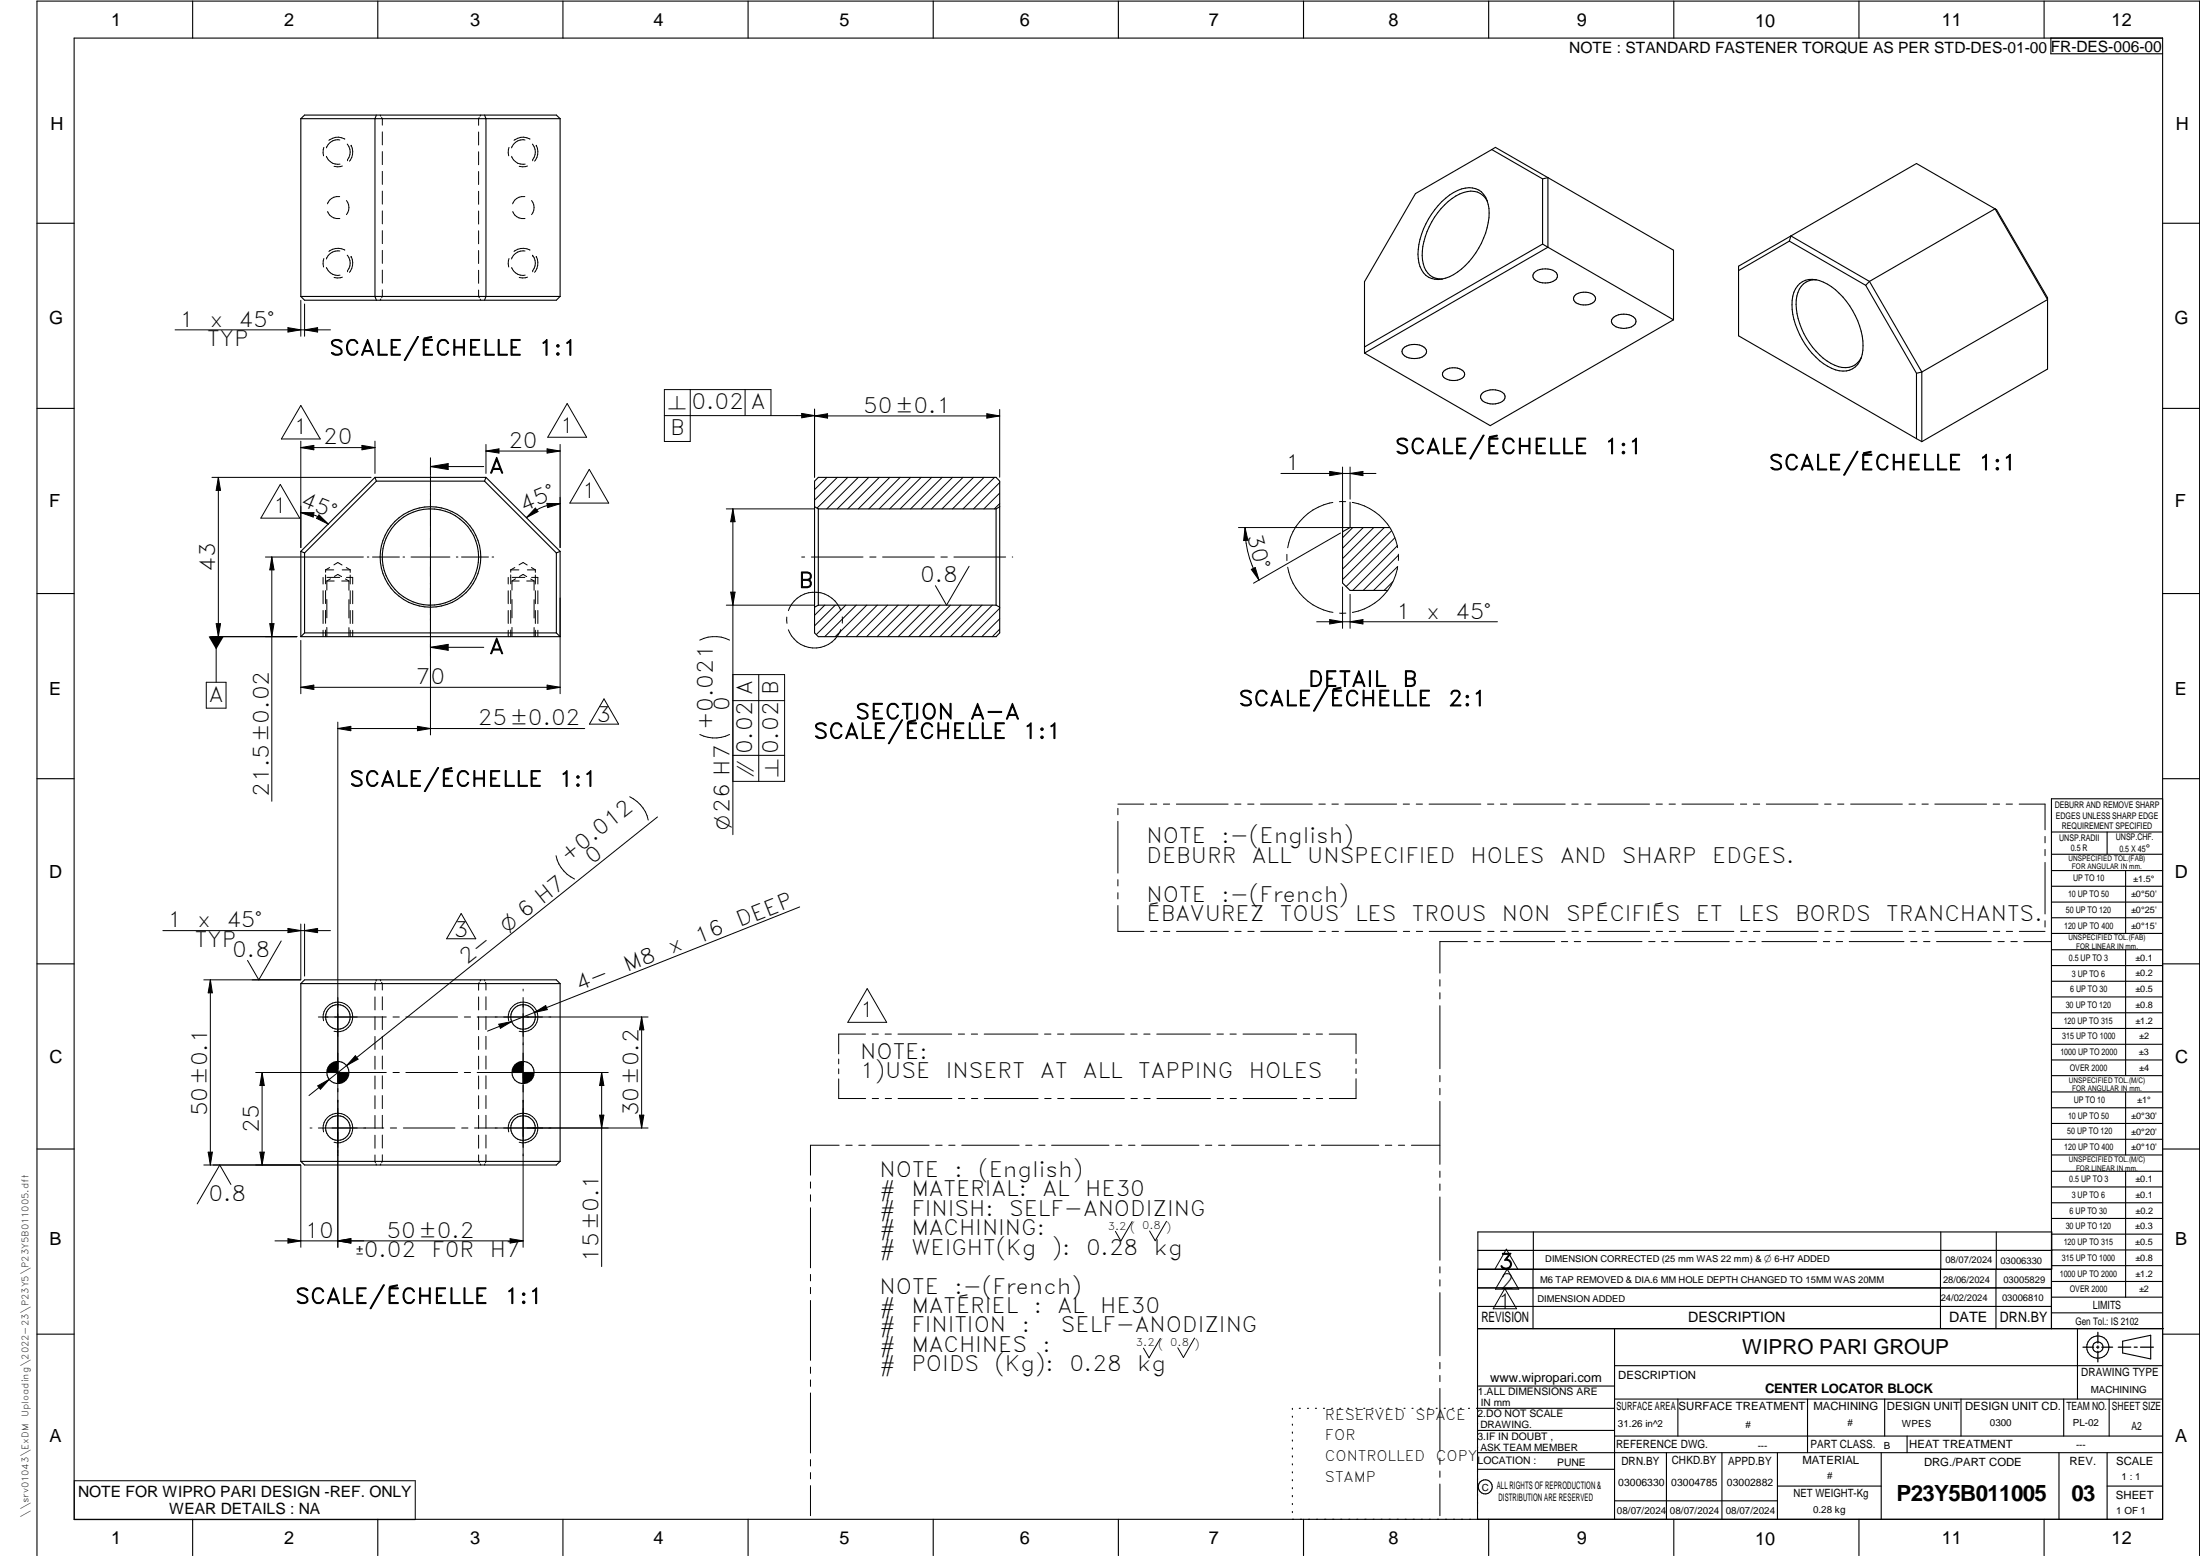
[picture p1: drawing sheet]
<svg xmlns="http://www.w3.org/2000/svg" width="594mm" height="420mm" viewBox="0 0 594 420" stroke-linecap="round" stroke-linejoin="round" font-family="sans-serif">
<g fill="none" stroke="#000" stroke-width=".3">
<path d="M20 10.3h564v400h-564zM52 .3v10M102 .3v10M152 .3v10M202 .3v10M252 .3v10M302 .3v10M352 .3v10M402 .3v10M452 .3v10M502 .3v10M552 .3v10"/>
<path d="M553.8 10.3v4.2h30.2M81.2 32v48.1M81.2 32l1-.9h68l1.1 .9M81.2 32h70.1M101.6 31.1l-.3 .9v48.1l.3 1M130.8 31.1l.4 .9v48.1l-.4 1M151.3 32v48.1M389.3 54.4a10.5 10.5 0 0 1 8.3-3.6 5.6 5.6 0 0 1 4.5 5.5 20.6 20.6 0 0 1-10.7 18.4 5.5 5.5 0 0 1-7.5-1.8 12.2 12.2 0 0 1 0-9.7l1.8-4.1 1.7-2.5zM401.7 54.4a4.9 4.9 0 0 0-6.5-2.4 18.8 18.8 0 0 0-10.7 13.2 9.6 9.6 0 0 0 1.1 8.6 4.5 4.5 0 0 0 3.9 1.6M402.8 40.4l1-.6 48.1 27.8v18.8M402.8 40.4l-20.6 11.9-13.7 23.8v19.2M402.8 40.4l13.8 7.9"/>
<path d="M416.6 48.3l1.4-.3v18.8M416.6 48.3v17.6M538.7 56.4l.5 .2 13.7 23.8v19.3l-33.9 19.6M538.7 56.4l-33.9 19.6M538.7 56.4l14.2 24.5-33.9 19.6M538.7 56.4l-21.2-12.2-33.9 19.5M10 60.3h10M414.3 73.7a4.8 4.8 0 0 1 6 0 1.5 1.5 0 0 1-1 2.3 4.5 4.5 0 0 1-5.3-1.1v-.8zM416.6 65.9l-48.1 27.8M416.6 65.9l1.4 .9M418 66.8l33.9 19.6M418 66.8l-49.5 28.5"/>
<path d="M425.6 79.5a4.4 4.4 0 0 1 4.9 .3 1.36 1.36 0 0 1-.9 2.2 3.8 3.8 0 0 1-4.6-1 1.32 1.32 0 0 1 .6-1.5zM483.2 65.1l20.6 11.9M483.2 65.1l-13.7 8M483.6 63.7l-.4 1.4M483.6 63.7l-14.1 8.2v18.8l48 27.7M483.6 63.7l21.2 12.3M486 76.6a6.4 6.4 0 0 1 7.5 .2 20.9 20.9 0 0 1 9.5 17.8 5.5 5.5 0 0 1-8.4 4.8 20.5 20.5 0 0 1-10.7-18.3 6.6 6.6 0 0 1 2.1-4.5zM490.5 75.6a4.9 4.9 0 0 0-5.3 4.3 19.1 19.1 0 0 0 6.2 15.9 9.8 9.8 0 0 0 7.9 3.4 4.4 4.4 0 0 0 3.3-2.7M503.8 77l13.7 23.8M504.8 76l-1 1M504.8 76l14.2 24.5M584 60.3h10"/>
<path d="M81.2 80.1l1 1h19.4M81.2 80.1h70.1M151.3 80.1l-1.1 1h-48.6M378.9 94.1a4.7 4.7 0 0 1 6 0 1.5 1.5 0 0 1-.9 2.3 5 5 0 0 1-5.1-.6 1.23 1.23 0 0 1 0-1.7zM435.5 85.9a4.7 4.7 0 0 1 6 0 1.51 1.51 0 0 1-.9 2.4 4.6 4.6 0 0 1-5.4-1.1v-.9zM451.9 86.4l-49.5 28.5-33.9-19.6M10 110.3h10M389.8 100.2a4 4 0 0 1 5.6 .4 1.4 1.4 0 0 1-1.2 1.8 3.9 3.9 0 0 1-4.6-.9v-.9zM400.1 106.3a4.7 4.7 0 0 1 6 0 1.51 1.51 0 0 1-.9 2.4 4.7 4.7 0 0 1-5.1-.7 1.17 1.17 0 0 1 0-1.7zM517.5 100.8v17.6M517.5 118.4l1.5 .9M519 100.5v18.8"/>
<path d="M519 100.5l-1.5 .3M584 110.3h10M101.3 128.9h29.9M101.3 128.9l-20.1 20M101.3 128.9l.3 1M101.6 129.9l-19.4 19.4M101.6 129.9h29.2M130.8 129.9l19.4 19.4M131.2 128.9l20.1 20M131.2 128.9l-.4 1M220 129.9l1-1h48l1 1v41l-1 1h-48l-1-1zM220 136.8l1 .6"/>
<path d="M221 137.4h48M221 137.4v26M269 137.4v26M270 136.8l-1 .6M362.5 135.4v22l2.1 2h10.1M364.6 135.6v6.9M81.2 148.9v23M81.2 148.9l1 .4M82.2 149.3v21.6M150.2 149.3v21.6M151.3 148.9v23M151.3 148.9l-1.1 .4"/>
<path d="M364.6 142.5l-2.1 1.1M364.6 142.5h10.7M10 160.3h10M81.2 171.9h70.1M82.2 170.9h68M82.2 170.9l-1 1M150.2 170.9l1.1 1M221 163.4l-1 .6M221 163.4h48M269 163.4l1 .6M584 160.3h10M10 210.3h10"/>
<path d="M584 215.7h-30v143.1M584 210.3h10M554 224.7h30M554 230.7h30M554 235.1h30M554 239.3h30M569 224.7v6M574 235.1v17M554 243.6h30M554 247.8h30M554 252.1h30M554 256.5h30"/>
<path d="M574 256.5v33.9M10 260.3h10M81.2 265.6v48M81.2 265.6h70.1M151.3 265.6v48M151.3 265.6l-1.1-1h-68l-1 1M554 260.7h30M554 265h30M554 269.2h30M554 273.5h30M554 277.7h30M584 260.3h10"/>
<path d="M88.3 289.6a2.98 2.98 0 0 1 2.9-3 2.98 2.98 0 0 1 3 3M88.3 289.6h5.9M88.3 289.6a2.98 2.98 0 0 0 2.9 3 2.98 2.98 0 0 0 3-3M91.3 286.6l-.1 6M138.3 289.6h5.9M138.3 289.6a2.98 2.98 0 0 0 2.9 3 2.98 2.98 0 0 0 3-3M138.3 289.6a2.98 2.98 0 0 1 2.9-3 2.98 2.98 0 0 1 3 3M141.3 286.6l-.1 6M554 282h30M554 286.2h30M554 290.4h30M554 294.9h30"/>
<path d="M554 299.1h30M574 294.9v17M10 310.3h10M81.2 313.6l1 1h68l1.1-1M81.2 313.6h70.1M554 303.4h30M554 307.6h30M554 311.9h30M554 316.3h30M574 316.3v34M584 310.3h10M399.1 337.7h155"/>
<path d="M399.1 332.7h155v10h-155zM414.1 332.7v10M524.1 332.7v10M539.1 332.7v10M554 320.5h30M554 324.8h30M554 329h30M554 333.2h30M554 337.5h30M399 358.8h185.2M399 352.8h155M399 347.8h155"/>
<path d="M414 342.8v16M436 358.8v51.5M524 342.8v16M539 342.8v16M554 341.8h30M554 346h30M554 350.3h30M554 354.5h30M554 342.8h-155v67.5M561 358.8v19M10 360.3h10M399 374.3h37"/>
<path d="M436 377.8h148M453.1 377.8v10M488.1 377.8v14.5M508.9 377.8v10M529.5 377.8v10M557.3 377.8v10M569.5 377.8v10M573.2 362.2l7.6-1.6v6.3l-7.6-1.6zM584 368.8h-148M584 360.3h10M349 380.3v.3M349 382.4v.3"/>
<path d="M349 384.6v.3M349 386.7v.3M349 388.8v.3M349 391v.3M349 393.1v.3M349 395.3v.3M349 397.4v.3M349 399.5v.3M350.9 380.3h.2M353.1 380.3h.2M355.2 380.3h.3M357.4 380.3h.3"/>
<path d="M359.6 380.3h.3M361.7 380.3h.3M363.9 380.3h.3M366.1 380.3h.3M368.3 380.3h.2M370.4 380.3h.3M372.6 380.3h.3M374.8 380.3h.3M376.9 380.3h.4M379.1 380.3h.3M381.3 380.3h.3M383.4 380.3h.4"/>
<path d="M385.6 380.3h.3M387.8 380.3h.3M390 380.3h.3M392.2 380.3h.3M394.3 380.3h.3M396.5 380.3h.3M398.7 380.3h37.3M399 396.7h37M399 392.3h185M399 386.2h37M436 387.8h148M450 392.3v18"/>
<path d="M465 392.3v18M480 392.3v18M508 392.3v18M515 387.8v4.5M556 392.3v18M569 392.3v18M52 410.3v9.7M102 410.3v9.7M152 410.3v9.7M202 410.3v9.7M252 410.3v9.7M302 410.3v9.7"/>
<path d="M349 401.7v.3M349 403.8v.4M349 406v.3M349 408.1v.3M352 410.3v9.7M402 410.3v9.7M436 405.3h44M452 410.3v9.7M480 401.3h28M502 410.3v9.7M552 410.3v9.7M569 401.3h15"/>
<path d="M10 420v-419.7h584v419.7"/>
<circle cx="116.2" cy="150.4" r="13.6"/>
<circle cx="116.2" cy="150.4" r="13"/>
<circle cx="91.2" cy="274.6" r="3.3"/>
<circle cx="141.2" cy="274.6" r="3.3"/>
<circle cx="91.2" cy="304.6" r="3.3"/>
<circle cx="141.2" cy="304.6" r="3.3"/>
<circle cx="566.5" cy="363.7" r="1.39"/>
<circle cx="566.5" cy="363.8" r="3"/>
<circle cx="401.1" cy="401.5" r="1.9"/>
</g>
<g fill="none" stroke="#000" stroke-width=".27">
<path d="M87.5 39.8l-.3 1.5 .2 .8M91.8 37.8a3.2 3.2 0 0 0-3.7 2.1M93.1 37.5h-.1a3.8 3.8 0 0 0-4.2 .4M93.8 38.9v.1a3.3 3.3 0 0 1 0 4.1M94.8 39.2a3.9 3.9 0 0 1-.4 4.3M94.8 39.2h.1M102.7 31.1l.1 .3M103 31.7l.2 .3v1.8M103.2 35.6v3.5M129.2 35.6v3.6M129.4 31.7l-.2 .3v1.8M129.8 31.1l-.2 .3"/>
<path d="M137.4 39.8l-.2 1.5 .2 .8M141.8 37.8a3.2 3.2 0 0 0-3.7 2.1M143.1 37.5h-.1a3.8 3.8 0 0 0-4.2 .4M143.8 38.9v.1a3.3 3.3 0 0 1 0 4.1M144.8 39.2a3.9 3.9 0 0 1-.5 4.3M144.8 39.2h.1M88.1 42.2a3.4 3.4 0 0 0 3.7 2.1M88.5 57.1a2.96 2.96 0 0 0 3.3 1.9M91.7 53.1a3 3 0 0 0-3.3 1.9M92.4 44.8l-1.3 .2-.9-.1M93.5 54.1a3 3 0 0 1 0 3.9M93.8 43.1h.1"/>
<path d="M103.2 40.9v3.6M103.2 46.3v3.5M103.2 51.6v3.5M103.2 56.9v3.6M129.2 41v3.5M129.2 46.3v3.5M129.2 51.6v3.6M129.2 57v3.5M138.2 42.2a3.3 3.3 0 0 0 3.6 2.1M138.5 57.1a2.96 2.96 0 0 0 3.3 1.9M141.7 53.1a3 3 0 0 0-3.3 1.9M142.4 44.8l-1.4 .2-.8-.1"/>
<path d="M143.5 54.1a3 3 0 0 1 0 3.9M143.8 43.1h.1M87.5 69.8l-.3 1.4 .2 .9M88.1 72.2a3.3 3.3 0 0 0 3.7 2.1M91.8 67.8a3.3 3.3 0 0 0-3.7 2.1M92.4 74.8l-1.3 .3-.9-.2M93.1 67.5a4 4 0 0 0-4.3 .4M93.8 68.9a3.3 3.3 0 0 1 0 4.2M93.8 73.1h.1M94.8 69.3a3.9 3.9 0 0 1-.4 4.2M94.8 69.3h.1M103.2 62.3v3.5"/>
<path d="M103.2 67.6v3.5M103.2 72.9v3.6M103.2 78.3v1.8l-.1 .2M129.2 62.3v3.5M129.2 67.6v3.6M129.2 73v3.5M129.2 78.3v1.8l.2 .3M137.4 69.8l-.2 1.4 .2 .9M138.2 72.2a3.2 3.2 0 0 0 3.6 2.1M141.8 67.8a3.3 3.3 0 0 0-3.7 2.1M142.4 74.8l-1.4 .3-.8-.2M143.1 67.5a4 4 0 0 0-4.3 .4"/>
<path d="M143.8 68.9h.1M143.8 73.1h.1M143.8 69a3.3 3.3 0 0 1 0 4.1M144.8 69.3a3.9 3.9 0 0 1-.5 4.2M144.8 69.3h.1M47.3 89.1h41.9M77.8 88.5l3.4 .6-3.4 .6zM81.2 81.1v9.7M82.2 82.1v8.7M82.2 89.1l3.6-.6v1.2zM102.9 80.7l-.2 .4M129.7 80.8l.1 .3"/>
<path d="M81.2 119.1v28.8M81.2 109.5l5.3 9h-10.5zM101.3 119.1v8.7M153.2 109l5.2 9.1h-10.5zM186.4 105.2v14h-7v-14h28.8v7M201.2 105.2v7M216.5 111.6l3.5 .6-3.5 .6zM220 112.2h-40.6M220 112.3l3.5-.6v1.2zM220 112.3h50M220 110.4v18.5M266.5 111.7l3.5 .6-3.5 .6z"/>
<path d="M270 110.6v18.3M57.2 128.9h43M59 128.9v43M59 128.9l.6 3.5h-1.2zM75.7 130.8l5.2 9.1h-10.5zM81.2 120.9l3.5-.6v1.2zM81.2 138.4h3.6l-.2 1.2zM81.2 120.9h20.1M81.2 138.4a10.4 10.4 0 0 1 7.4 3.1M86.1 139l2.5 2.5-3.1-1.5zM97.7 120.3l3.6 .6-3.6 .6zM116.2 123.6v4.8"/>
<path d="M116.2 128.6v69.9M116.2 126h14.4M116.2 126l4.8-.8v1.6zM131.2 121.8h20.1M131.2 121.8l3.5-.6v1.1zM131.2 120v7.8M144.6 137.2l.7 .9-3.2 1.7zM147.7 135.9l3.6 .1-3.4 1.1zM147.7 121.2l3.6 .6-3.6 .5zM151.3 136a12.8 12.8 0 0 0-9.2 3.8M151.3 120v27.9M159.1 126.7l5.3 9.1h-10.5z"/>
<path d="M196.1 137.4h23.8M197.9 137.4v88M197.9 137.4l.6 3.5h-1.2zM223.3 128.9l-3.3 3.3M226.1 128.9l-6.1 6.1M228.9 128.9l-8.3 8.3M231.8 128.9l-8.5 8.5M234.6 128.9l-8.5 8.5M237.4 128.9l-8.5 8.5M240.3 128.9l-8.5 8.5M243.1 128.9l-8.5 8.5M245.9 128.9l-8.5 8.5"/>
<path d="M248.7 128.9l-8.5 8.5M251.6 128.9l-8.5 8.5M254.4 128.9l-8.5 8.5M257.2 128.9l-8.5 8.5M260 128.9l-8.5 8.5M262.9 128.9l-8.5 8.5M265.7 128.9l-8.5 8.5M268.6 128.9l-8.6 8.5M270 136l-1.5 1.4M270 133.1l-4.3 4.3M270 130.3l-7.1 7.1M345.9 127.8h25.7"/>
<path d="M359.1 127.3l3.4 .5-3.4 .6zM359.9 135.7a15 15 0 0 0-12.2 12.2M361.7 135.5h1.7M362.5 126.1v16.4M364.6 126.1v8.7M364.6 127.8l3.4-.5v1.1zM365.2 135.7a15 15 0 0 1 12.2 12.2M71.7 150.4h26.4M73.4 150.4v66M73.4 150.4l.6 3.5h-1.2zM87.2 155.9v1.8M87.2 159.5v3.5"/>
<path d="M87.9 153.9h2.2M87.9 153.9v.6M87.9 155.2v2.4M87.9 159.5v3.5M88.3 156.9v2.4M88.3 156.9h1.9M88.3 155.9h3.4M89 153.2l-1.1 .7M89.2 156.3l-.9 .6M90.2 152.5l1-.6 1.2 .7M90.3 155.7l.9-.6 1 .6M92.3 156.9h1.9"/>
<path d="M92.4 153.9h2.2M93.3 156.3l.9 .6M93.5 153.2l1.1 .7M93.5 155.9h1.7v1.8M94.2 156.9v2.5M94.6 153.9v.7M94.6 155.3v2.4M94.6 159.5v3.5M95.2 159.5v3.5M99.2 150.4h.4M100.6 150.4h7.3M108.8 150.4h.5"/>
<path d="M111 150.4h10.5M123.2 150.4h.4M124.6 150.4h7.3M132.9 150.4h.4M137.2 155.9v1.8M137.2 159.5v3.5M137.9 159.5v3.5M137.9 153.9v.6M137.9 155.2v2.4M137.9 153.9h2.2M138.3 156.9h1.9M138.3 156.9v2.4"/>
<path d="M138.3 155.9h3.4M139 153.2l-1.1 .7M139.2 156.3l-.9 .6M140.2 152.5l1.1-.6 1.1 .7M140.3 155.7l1-.6 .9 .6M142.2 156.9h2M142.4 153.9h2.2M143.3 156.3l.9 .6M143.5 153.2l1.1 .7M143.5 155.9h1.7v1.8M144.2 156.9v2.5M144.6 159.5v3.5"/>
<path d="M144.6 153.9v.7M144.6 155.3v2.4M145.2 159.5v3.5M197.3 159.9h1.2l-.6 3.5zM216.5 150.4h.8M219.1 150.4h13.9M234.9 150.4h1.7M238.3 150.4h14M254.1 150.4h1.7M257.6 150.4h14M261.7 152.9l-6.1 10.5-3-5.2M273.3 150.4h.2"/>
<path d="M334.4 142.5h30.4M336.2 142.5l.8 3.4-1.2 .1zM336.2 142.5a27.8 27.8 0 0 0 3.8 14.1M337.9 153.8l1.1-.6 1 3.4zM347.5 149.7v1.7M347.7 153.2a15 15 0 0 0 12.3 12.2M362 143.9l-23.5 13.6M362.5 158.5v11.2M365.3 142.5l-2.8 2.7M368.1 142.5l-5.6 5.5M371 142.5l-8.5 8.3M373.8 142.5l-11.3 11.2"/>
<path d="M375.8 143.3l-13.3 13.2M376.1 157.1l-2.3 2.3M376.7 145.2l-13.2 13.2M377.3 147.4l-12 12M377.4 153.1a15.1 15.1 0 0 1-12.2 12.3M377.4 153l-6.5 6.4M377.6 149.9l-9.5 9.5M377.6 149.6v1.7M56.6 171.9h23.6M58.4 171.9v12.3M58.4 168.4h1.2l-.6 3.5zM72.8 168.4h1.2l-.6 3.5z"/>
<path d="M81.2 172.9v14.4M87.2 164.8v3.6M87.2 170.2v1.7M87.9 164.8v3.5M87.9 170.1v1.8M88.3 161.9v4.9M88.3 169.4v2.5M94.2 161.9v5M94.2 169.5v2.4M94.6 164.8v3.6M94.6 170.2v1.7M95.2 164.8v3.6"/>
<path d="M95.2 170.2v1.7M116.2 174.8l4.8-.8v1.6zM116.2 174.8h14.4M137.2 164.8v3.6M137.2 170.2v1.7M137.9 164.8v3.5M137.9 170.1v1.8M138.3 161.9v4.9M138.3 169.4v2.5M144.2 161.9v5M144.2 169.5v2.4M144.6 164.8v3.6"/>
<path d="M144.6 170.2v1.7M145.2 164.8v3.6M145.2 170.2v1.7M151.3 161.5v25.8M196.1 163.4h23.8M197 172.8a9 9 0 0 0-8 0M212.5 166.6v1.7M222.7 163.4l-2.7 2.8M225.5 163.4l-5.5 5.6M227 170a7.5 7.5 0 0 1-7 5 7.5 7.5 0 0 1-7.1-4.9M227 164.8a7.5 7.5 0 0 0-7.1-4.9 7.5 7.5 0 0 0-7 5M227.5 166.6v1.7"/>
<path d="M228.4 163.4l-8 8M231.2 163.4l-8.5 8.5M234.1 163.4l-8.6 8.5M236.9 163.4l-8.5 8.5M239.7 163.4l-8.5 8.5M242.5 163.4l-8.5 8.5M245.4 163.4l-8.6 8.5M248.2 163.4l-8.5 8.5M251 163.4l-8.5 8.5M253.8 163.4l-8.4 8.5M256.7 163.4l-8.5 8.5M259.5 163.4l-8.5 8.5"/>
<path d="M262.3 163.4l-8.5 8.5M265.2 163.4l-8.5 8.5M268 163.4l-8.5 8.5M270 169.9l-2 2M270 167.1l-4.9 4.8M270 164.3l-7.7 7.6M355.6 167.9h48.8M359.1 167.3l3.4 .6-3.4 .6zM361.7 165.6h1.7M364.6 167.9l3.4-.6v1.2zM364.6 160.5v9.2M55.7 184.2h5.3v7h-5.3z"/>
<path d="M81.2 185.6l3.5-.6v1.2zM81.2 185.6h70.1M91.2 196.7l3.5-.6v1.2zM91.2 195v141.8M91.2 196.7h66.7M112.7 196.1l3.5 .6-3.5 .6zM147.7 185l3.6 .6-3.6 .6zM163.1 188.7l3.9 6.8h-7.8zM197 198.3a9 9 0 0 1-8 0M197.9 182.2h14v28.8h-14M197.9 189.2h14M204.9 182.2v28.8"/>
<path d="M170 215.1a9.2 9.2 0 0 1 5 6.3M197.9 204h14M301.9 217.1h7M301.9 218.3v1.7M310.6 217.1h1.8M314.1 217.1h1.7M317.7 217.1h13.9M333.4 217.1h1.7M336.9 217.1h1.7M340.4 217.1h14M356.1 217.1h1.8M359.7 217.1h1.7"/>
<path d="M363.2 217.1h13.9M378.9 217.1h1.7M382.4 217.1h1.7M385.9 217.1h14M401.7 217.1h1.7M405.2 217.1h1.7M408.7 217.1h13.9M424.4 217.1h1.8M427.9 217.1h1.7M431.5 217.1h13.9M447.2 217.1h1.7M450.7 217.1h1.7"/>
<path d="M454.2 217.1h14M470 217.1h1.7M473.4 217.1h1.8M477 217.1h13.9M492.7 217.1h1.7M496.2 217.1h1.7M499.7 217.1h14M515.5 217.1h1.7M519 217.1h1.7M522.5 217.1h13.9M538.2 217.1h1.8M541.7 217.1h1.7"/>
<path d="M545.2 217.1h7v7M150.1 231.1a9 9 0 0 0 5 6.3M177.5 220.6l-83.9 67.1M301.9 221.8v14M301.9 237.5v1.7M552.2 225.8v1.8M552.2 229.4v1.7M552.2 232.9v13.9M44 251.3h45.2M75.9 254.1l-6 10.5-3.1-5.3M77.8 250.7l3.4 .6-3.4 .5zM81.2 249.5v15l-26.2 .1"/>
<path d="M82.2 251.3l3.6-.6v1.1zM82.2 249.5v14.1M124.5 246.7l4 6.8h-7.9zM215.9 244.9l-71.6 28.5M301.9 244.5v7h7M301.9 241v1.7M310.7 251.5h1.7M314.2 251.5h1.7M317.7 251.5h14M333.5 251.5h1.6M337 251.5h1.7M340.4 251.5h14"/>
<path d="M356.2 251.5h1.7M359.7 251.5h1.7M363.2 251.5h14M379 251.5h1.7M382.5 251.5h1.7M385.9 251.5h14M396.2 254.3h-7.4v8.5M398.1 254.3h1.6M401.5 254.3h1.8M401.7 251.5h1.7M405 254.3h14.8M405.2 251.5h1.7"/>
<path d="M408.7 251.5h14M421.6 254.3h1.7M424.5 251.5h1.7M425.1 254.3h1.7M428 251.5h1.7M428.6 254.3h14.8M431.5 251.5h14M445.2 254.3h1.7M447.2 251.5h1.7M448.7 254.3h1.7M450.8 251.5h1.7M452.2 254.3h14.8"/>
<path d="M454.2 251.5h14M468.8 254.3h1.7M470 251.5h1.7M472.3 254.3h1.7M473.5 251.5h1.7M475.8 254.3h14.8M477 251.5h14M492.4 254.3h1.7M492.8 251.5h1.7M495.8 254.3h1.8M496.3 251.5h1.7M499.4 254.3h14.7"/>
<path d="M499.8 251.5h14M515.5 251.5h1.7M516 254.3h1.6M519 251.5h1.7M519.4 254.3h1.8M522.5 251.5h14M522.9 254.3h14.8M538.3 251.5h1.7M539.5 254.3h1.7M541.8 251.5h1.7M543 254.3h1.7M545.3 251.5h6.9"/>
<path d="M546.5 254.3h7.4M552.2 248.6v1.7M56.8 264.6v50M56.8 264.6l.6 3.5h-1.2zM86 274.6h18.3M87.4 275.6a4 4 0 0 1 3.5-5 4 4 0 0 1 4.3 4.3 4 4 0 0 1-5 3.6M101.3 269.2v3.5M101.3 274.5v3.5M101.3 279.9v3.5M101.4 265.3l-.1 2.1M101.6 264.6l-.1 .3M102.7 264.6l.1 .3"/>
<path d="M103 265.3l.2 .3v1.7M103.2 269.2v3.5M103.2 274.5v3.5M103.2 279.8v3.5M106.1 274.6h1.7M109.6 274.6h14M125.4 274.6h1.7M129.2 269.2v3.5M129.2 274.5v3.5M129.2 279.9v3.5M129.4 265.3l-.2 .3v1.8M129.8 264.6l-.2 .3"/>
<path d="M130.8 264.6l.1 .3M131.1 265.3l.1 2M131.2 269.2v3.5M131.2 274.5v3.5M131.2 279.8v3.5M134.7 276.6l3.5-.8-3.1 1.9zM137.4 275.6a4 4 0 0 1 3.5-5 4 4 0 0 1 4.3 4.3 4 4 0 0 1-5 3.6M141.3 267.1v.2M141.3 267.5v.1M141.3 269.4v67.4M144.3 273.4l-12.7 5M144.3 273.4l3.1-1.9 .4 1.1z"/>
<path d="M173.3 274.6v30M173.3 274.6l.6 3.5h-1.2zM175 274.6h-46.1M233.7 279.2h-7.2v5.4M234.2 267l5.2 9.1h-10.5zM235.5 279.2h1.7M239 279.2h1.7M242.5 279.2h14.5M258.8 279.2h1.7M262.3 279.2h1.7M265.8 279.2h14.5M282.1 279.2h1.7"/>
<path d="M285.6 279.2h1.7M289.1 279.2h14.5M305.3 279.2h1.8M308.9 279.2h1.7M312.4 279.2h14.4M328.6 279.2h1.8M332.1 279.2h1.7M335.7 279.2h14.4M351.9 279.2h1.7M355.4 279.2h1.7M358.9 279.2h7.3v5.3M388.8 264.5v1.8"/>
<path d="M388.8 268.1v1.6M388.8 271.6v17M70.8 289.6l.6 3.5h-1.2zM70.8 289.6v25M85.8 293.2l3.1-1.7-2.4 2.6zM93.6 287.7l-10.2 8.1M96 285.1l.7 .9-3.1 1.7zM101.3 285.2v3.5M101.3 290.5v3.5M101.3 295.9v3.5M103.2 285.2v3.5M103.2 290.5v3.5"/>
<path d="M103.2 295.8v3.5M104.3 289.6h-35.3M106.1 289.6h1.7M109.6 289.6h14M125.4 289.6h1.7M128.9 289.6h35.3M129.2 285.2v3.5M129.2 290.5v3.5M129.2 295.9v3.5M131.2 285.2v3.5M131.2 290.5v3.5M131.2 295.8v3.5"/>
<path d="M162.5 289.6v52.4M162.5 289.6l.6 3.5h-1.2zM226.5 291.3v5.3h7.3M226.5 286v1.3M226.5 288.6v1.3M235.5 296.6h1.7M239 296.6h1.7M242.5 296.6h14.5M258.8 296.6h1.7M262.3 296.6h1.7M265.8 296.6h14.5M282.1 296.6h1.7"/>
<path d="M285.6 296.6h1.7M289.1 296.6h14.5M305.4 296.6h1.7M308.9 296.6h1.7M312.4 296.6h14.5M328.7 296.6h1.7M332.2 296.6h1.7M335.7 296.6h14.5M352 296.6h1.7M355.5 296.6h1.7M366.2 285.9v1.3M366.2 288.6v1.3"/>
<path d="M366.2 291.3v5.3h-7.2M388.8 290.4v1.7M388.8 293.9v1.7M388.8 297.4v17M55 314.6h26.2M56.2 311.1h1.2l-.6 3.5zM62.4 319.8l-3.1-5.2-6.1 10.5M70.2 311.1h1.2l-.6 3.5zM81.2 314.7v22.1M83.7 304.6h.2M84.1 304.6h.1M87.4 305.6a4 4 0 0 1 3.4-5 4 4 0 0 1 4.4 4.3 4 4 0 0 1-5 3.5"/>
<path d="M101.3 301.2v3.5M101.3 306.5v3.5M101.3 311.9l.1 2M101.6 314.3v.3M102.9 314.3l-.2 .3M103.2 301.2v3.5M103.2 306.5v3.5M103.2 311.8v1.8l-.1 .3M103.6 304.6h-17.6M105.4 304.6h1.7M108.9 304.6h13.9M124.7 304.6h1.7"/>
<path d="M128.1 304.6h46.9M129.2 301.2v3.5M129.2 306.5v3.5M129.2 311.9v1.7l.2 .3M129.7 314.3l.1 .3M130.9 314.3l-.1 .3M131.2 301.2v3.5M131.2 306.5v3.5M131.2 311.8l-.1 2.1M137.4 305.6a4 4 0 0 1 3.4-5 4 4 0 0 1 4.4 4.3 4 4 0 0 1-5 3.5M161.9 301.1h1.2l-.6 3.5zM172.7 301.1h1.2l-.6 3.5z"/>
<path d="M218.9 319.2v1.6M226.6 309.2h-7.7v8.1M228.4 309.2h1.7M231.9 309.2h1.7M235.4 309.2h15.5M252.7 309.2h1.7M256.2 309.2h1.7M259.7 309.2h15.5M277 309.2h1.7M280.5 309.2h1.7M284 309.2h15.5M301.2 309.2h1.8"/>
<path d="M304.8 309.2h1.7M308.3 309.2h15.5M325.5 309.2h1.7M329.1 309.2h1.6M332.6 309.2h15.4M349.8 309.2h1.7M353.3 309.2h1.7M356.8 309.2h15.5M374.1 309.2h1.7M377.6 309.2h1.7M381.1 309.2h7.7M388.8 316.2v1.7"/>
<path d="M388.8 319.7v1.7M74.2 335.1h67.1M77.8 334.5l3.4 .6-3.4 .6zM91.2 335.1l3.5-.6v1.2zM137.7 334.5l3.6 .6-3.6 .6zM218.9 322.6v1.8M218.9 326.1v16.2M305.7 329.9l-3 5.2-1.5-2.6M315 329.8l-3.1 5.2-1.5-2.6M388.8 323.2v17.1M406.8 337.3l3.1 5.5h-6.3zM218.9 344.1v1.8"/>
<path d="M218.9 347.6v1.7M218.9 351.2v16.1M388.8 342.1v1.6M388.8 345.6v1.7M388.8 349v17.1M406.4 347.9l3.1 5.5h-6.3zM407 342.7l3.1 5.4h-6.3zM218.9 369.1v1.7M218.9 372.6v1.8M218.9 376.1v16.2M313.3 361.4l-3 5.2-1.5-2.6M322.6 361.3l-3 5.3-1.6-2.7"/>
<path d="M388.8 367.9v1.7M388.8 371.4v1.7M388.8 374.9v17M20.1 399.8h92v10.5h-92zM218.9 394.1v1.8M218.9 397.6v1.7M388.8 393.7v1.7M388.8 397.2v1.7M218.9 401.2v8.1M388.8 400.7v8.6"/>
</g>
<path d="M566.5 359.7v3M562.5 363.8h2.9M566.1 363.8h.7M566.5 363.4v.7M566.5 364.9v2.8M567.6 363.8h2.9M572 363.8h3.4M576.3 363.8h.8M578 363.8h3.5" fill="none" stroke="#000" stroke-width=".34"/>
<g fill="#000">
<path d="M77.8 88.5l3.4 .6-3.4 .6zM82.2 89.1l3.6-.6v1.2zM216.5 111.6l3.5 .6-3.5 .6zM220 112.3l3.5-.6v1.2zM266.5 111.7l3.5 .6-3.5 .6zM59 128.9l.6 3.5h-1.2zM81.2 138.4h3.6l-.2 1.2zM81.2 120.9l3.5-.6v1.2zM86.1 139l2.5 2.5-3.1-1.5zM97.7 120.3l3.6 .6-3.6 .6zM116.2 126l4.8-.8v1.6zM131.2 121.8l3.5-.6v1.1z"/>
<path d="M144.6 137.2l.7 .9-3.2 1.7zM147.7 135.9l3.6 .1-3.4 1.1zM147.7 121.2l3.6 .6-3.6 .5zM359.1 127.3l3.4 .5-3.4 .6zM364.6 127.8l3.4-.5v1.1zM73.4 150.4l.6 3.5h-1.2zM197.9 137.4l.6 3.5h-1.2zM197.3 159.9h1.2l-.6 3.5zM336.2 142.5l.8 3.4-1.2 .1zM337.9 153.8l1.1-.6 1 3.4zM58.4 168.4h1.2l-.6 3.5zM56.3 171.9h4.1l-2 3.5z"/>
<path d="M72.8 168.4h1.2l-.6 3.5zM116.2 174.8l4.8-.8v1.6zM359.1 167.3l3.4 .6-3.4 .6zM364.6 167.9l3.4-.6v1.2zM81.2 185.6l3.5-.6v1.2zM91.2 196.7l3.5-.6v1.2zM112.7 196.1l3.5 .6-3.5 .6zM147.7 185l3.6 .6-3.6 .6zM77.8 250.7l3.4 .6-3.4 .5zM82.2 251.3l3.6-.6v1.1zM56.8 264.6l.6 3.5h-1.2zM134.7 276.6l3.5-.8-3.1 1.9z"/>
<path d="M144.3 273.4l3.1-1.9 .4 1.1zM173.3 274.6l.6 3.5h-1.2zM70.8 289.6l.6 3.5h-1.2zM85.8 293.2l3.1-1.7-2.4 2.6zM96 285.1l.7 .9-3.1 1.7zM162.5 289.6l.6 3.5h-1.2zM56.2 311.1h1.2l-.6 3.5zM70.2 311.1h1.2l-.6 3.5zM161.9 301.1h1.2l-.6 3.5zM172.7 301.1h1.2l-.6 3.5zM77.8 334.5l3.4 .6-3.4 .6zM91.2 335.1l3.5-.6v1.2z"/>
<path d="M137.7 334.5l3.6 .6-3.6 .6z"/>
<path d="M89.1 287.5a2.96 2.96 0 0 1 2.2-.9l-.1 3h-2.9a2.96 2.96 0 0 1 .8-2.1z" fill-rule="evenodd"/>
<path d="M91.2 289.6h3a3 3 0 0 1-3 3z" fill-rule="evenodd"/>
<path d="M139.1 287.5a2.96 2.96 0 0 1 2.2-.9v3h-3a2.96 2.96 0 0 1 .8-2.1z" fill-rule="evenodd"/>
<path d="M141.3 289.6h2.9a2.99 2.99 0 0 1-3 3z" fill-rule="evenodd"/>
</g>
<g font-size="6">
<text x="512.1" y="405.2">P23Y5B011005</text>
<text x="559.4" y="405.2">03</text>
</g>
<g font-size="5.7">
<text x="48.5" y="88.2">1</text>
<text x="56.6" y="88.2">x</text>
<text x="64.4" y="88.2">45°</text>
<text x="56" y="93.4">TYP</text>
<text x="88.9" y="95.9">SCALE/ÉCHELLE</text>
<text x="145.5" y="95.9">1:1</text>
<text x="186.7" y="110.4">0.02 A</text>
<text x="233.1" y="111.4">50±0.1</text>
<text x="79.3" y="117.3">1</text>
<text x="87.3" y="120">20</text>
<text x="151.2" y="116.8">1</text>
<text x="180.9" y="117.5">B</text>
<text x="137.3" y="120.9">20</text>
<text x="376.7" y="122.6">SCALE/ÉCHELLE</text>
<text x="433.2" y="122.6">1:1</text>
<text x="132.1" y="127.8">A</text>
<text x="347.1" y="127">1</text>
<text x="477.6" y="126.9">SCALE/ÉCHELLE</text>
<text x="534.2" y="126.9">1:1</text>
<text x="80.9" y="136.5" transform="rotate(22 80.9 136.5)">45°</text>
<text x="157.1" y="134.5">1</text>
<text x="73.7" y="138.6">1</text>
<text x="141.3" y="138.1" transform="rotate(-22 141.3 138.1)">45°</text>
<text x="336.7" y="144.7" transform="rotate(75 336.7 144.7)">30°</text>
<text x="58.1" y="154.3" transform="rotate(-90 58.1 154.3)">43</text>
<text x="215.6" y="158.7">B</text>
<text x="248.5" y="157.3">0.8</text>
<text x="377.1" y="167">1</text>
<text x="385.2" y="167">x</text>
<text x="393" y="167">45°</text>
<text x="132.1" y="176.5">A</text>
<text x="112.3" y="184.7">70</text>
<text x="353.2" y="185.4">DETAIL</text>
<text x="378.7" y="185.4">B</text>
<text x="56.4" y="189.5">A</text>
<text x="334.5" y="190.6">SCALE/ÉCHELLE</text>
<text x="391" y="190.6">2:1</text>
<text x="129" y="195.8">25±0.02</text>
<text x="161.1" y="195">3</text>
<text x="192.5" y="197.1" transform="rotate(-90 192.5 197.1)">+0.021</text>
<text x="197" y="192.1" transform="rotate(-90 197 192.1)">0</text>
<text x="231" y="194.2">SECTION</text>
<text x="262" y="194.2">A-A</text>
<text x="203.2" y="203.6" transform="rotate(-90 203.2 203.6)">0.02 A</text>
<text x="210.1" y="203.6" transform="rotate(-90 210.1 203.6)">0.02 B</text>
<text x="219.7" y="199.4">SCALE/ÉCHELLE</text>
<text x="276.2" y="199.4">1:1</text>
<text x="72.6" y="215.1" transform="rotate(-90 72.6 215.1)">21.5±0.02</text>
<text x="94.4" y="212.3">SCALE/ÉCHELLE</text>
<text x="150.9" y="212.3">1:1</text>
<text x="309.6" y="227.8">NOTE</text>
<text x="329.8" y="227.8">:-(English)</text>
<text x="153.3" y="233" transform="rotate(-39 153.3 233)">+0.012</text>
<text x="160" y="233.5" transform="rotate(-39 160 233.5)">0</text>
<text x="309.6" y="233">DEBURR</text>
<text x="338.1" y="233">ALL</text>
<text x="353" y="233">UNSPECIFIED</text>
<text x="397.1" y="233">HOLES</text>
<text x="421.3" y="233">AND</text>
<text x="437.9" y="233">SHARP</text>
<text x="462.3" y="233">EDGES.</text>
<text x="309.6" y="243.5">NOTE</text>
<text x="329.8" y="243.5">:-(French)</text>
<text x="45.2" y="250.4">1</text>
<text x="53.3" y="250.4">x</text>
<text x="61.1" y="250.4">45°</text>
<text x="199.8" y="250.4" transform="rotate(-22 199.8 250.4)">DEEP</text>
<text x="309.6" y="248.8">ÉBAVUREZ</text>
<text x="345.6" y="248.8">TOUS</text>
<text x="365.9" y="248.8">LES</text>
<text x="381.2" y="248.8">TROUS</text>
<text x="405.5" y="248.8">NON</text>
<text x="422.9" y="248.8">SPÉCIFIÉS</text>
<text x="458" y="248.8">ET</text>
<text x="469.4" y="248.8">LES</text>
<text x="484.7" y="248.8">BORDS</text>
<text x="509.3" y="248.8">TRANCHANTS.</text>
<text x="52.7" y="255.7">TYP</text>
<text x="122.5" y="253">3</text>
<text x="181.3" y="257.7" transform="rotate(-22 181.3 257.7)">x</text>
<text x="188.6" y="254.8" transform="rotate(-22 188.6 254.8)">16</text>
<text x="62.7" y="258.5">0.8</text>
<text x="126" y="260.6" transform="rotate(-39 126 260.6)">2-</text>
<text x="169.4" y="262.5" transform="rotate(-22 169.4 262.5)">M8</text>
<text x="156.3" y="267.6" transform="rotate(-22 156.3 267.6)">4-</text>
<text x="232.2" y="274.7">1</text>
<text x="232.3" y="285.8">NOTE:</text>
<text x="232.3" y="291.1">1)USE</text>
<text x="255.4" y="291.1">INSERT</text>
<text x="280.9" y="291.1">AT</text>
<text x="292.4" y="291.1">ALL</text>
<text x="307.4" y="291.1">TAPPING</text>
<text x="337.2" y="291.1">HOLES</text>
<text x="55.9" y="301.5" transform="rotate(-90 55.9 301.5)">50±0.1</text>
<text x="172.4" y="301.5" transform="rotate(-90 172.4 301.5)">30±0.2</text>
<text x="69.9" y="306" transform="rotate(-90 69.9 306)">25</text>
<text x="237.5" y="317.8">NOTE</text>
<text x="257.7" y="317.8">:</text>
<text x="264.1" y="317.8">(English)</text>
<text x="237.5" y="323">#</text>
<text x="246.1" y="323">MATERIAL:</text>
<text x="281.5" y="323">AL</text>
<text x="293" y="323">HE30</text>
<text x="56.3" y="324.2">0.8</text>
<text x="237.5" y="328.3">#</text>
<text x="246.1" y="328.3">FINISH:</text>
<text x="272.5" y="328.3">SELF-ANODIZING</text>
<text x="82.3" y="334.2">10</text>
<text x="104.4" y="334.2">50±0.2</text>
<text x="237.5" y="333.5">#</text>
<text x="246.1" y="333.5">MACHINING:</text>
<text x="116.5" y="339.4">F0R</text>
<text x="132.2" y="339.4">H7</text>
<text x="161.6" y="340.8" transform="rotate(-90 161.6 340.8)">15±0.1</text>
<text x="237.5" y="338.8">#</text>
<text x="246.1" y="338.8">WEIGHT(Kg</text>
<text x="284" y="338.8">):</text>
<text x="293.3" y="338.8">0.28</text>
<text x="311.6" y="338.8">kg</text>
<text x="404.7" y="342.7">3</text>
<text x="79.7" y="352">SCALE/ÉCHELLE</text>
<text x="136.2" y="352">1:1</text>
<text x="237.5" y="349.3">NOTE</text>
<text x="257.7" y="349.3">:-(French)</text>
<text x="404.4" y="353.4">1</text>
<text x="405" y="348.1">2</text>
<text x="237.5" y="354.5">#</text>
<text x="237.5" y="359.8">#</text>
<text x="246.1" y="359.8">FINITION</text>
<text x="246.1" y="354.5">MATÉRIEL</text>
<text x="275.9" y="359.8">:</text>
<text x="279.2" y="354.5">:</text>
<text x="285.6" y="354.5">AL</text>
<text x="286.5" y="359.8">SELF-ANODIZING</text>
<text x="297.1" y="354.5">HE30</text>
<text x="237.5" y="365">#</text>
<text x="246.1" y="365">MACHINES</text>
<text x="281.5" y="365">:</text>
<text x="237.5" y="370.3">#</text>
<text x="246.1" y="370.3">POIDS</text>
<text x="268.5" y="370.3">(Kg):</text>
<text x="288.8" y="370.3">0.28</text>
<text x="307.1" y="370.3">kg</text>
</g>
<text font-size="5.6" x="470.5" y="365.5">WIPRO PARI GROUP</text>
<g font-size="5.4">
<text x="180.5" y="110.4">n</text>
<text x="203.2" y="209.7" transform="rotate(-90 203.2 209.7)">i</text>
<text x="210.1" y="209.9" transform="rotate(-90 210.1 209.9)">n</text>
<text x="197" y="224.2" transform="rotate(-90 197 224.2)">O26 H7</text>
<text x="137" y="251.9" transform="rotate(-39 137 251.9)">O 6 H7</text>
<text x="96.1" y="339.4">u0.02</text>
</g>
<g font-size="4.9">
<text x="30" y="6.9">1</text>
<text x="76.7" y="6.9">2</text>
<text x="127" y="6.9">3</text>
<text x="176.5" y="6.9">4</text>
<text x="226.7" y="6.9">5</text>
<text x="275.4" y="6.9">6</text>
<text x="326.4" y="6.9">7</text>
<text x="375" y="6.9">8</text>
<text x="425.8" y="6.9">9</text>
<text x="473.9" y="7.3">10</text>
<text x="524.3" y="6.9">11</text>
<text x="570.2" y="6.9">12</text>
<text x="13.6" y="35.1">H</text>
<text x="587.6" y="35.1">H</text>
<text x="13.2" y="87.5">G</text>
<text x="587.2" y="87.5">G</text>
<text x="13.2" y="137">F</text>
<text x="587.2" y="137">F</text>
<text x="13.2" y="187.6">E</text>
<text x="587.2" y="187.6">E</text>
<text x="13.2" y="237">D</text>
<text x="587.2" y="237">D</text>
<text x="13.4" y="287.1">C</text>
<text x="587.4" y="287.1">C</text>
<text x="13.4" y="336.2">B</text>
<text x="587.4" y="336.2">B</text>
<text x="13.4" y="389.3">A</text>
<text x="587.4" y="389.3">A</text>
<text x="30" y="416.9">1</text>
<text x="76.7" y="416.9">2</text>
<text x="127" y="416.9">3</text>
<text x="176.5" y="416.9">4</text>
<text x="226.7" y="416.9">5</text>
<text x="275.4" y="416.9">6</text>
<text x="326.4" y="416.9">7</text>
<text x="375" y="416.9">8</text>
<text x="425.8" y="416.9">9</text>
<text x="473.9" y="417.3">10</text>
<text x="524.3" y="416.9">11</text>
<text x="570.2" y="416.9">12</text>
</g>
<g font-size="4.2">
<text x="423.7" y="14.3">NOTE : STANDARD FASTENER TORQUE AS PER STD-DES-01-00</text>
<text x="553.8" y="14">FR-DES-006-00</text>
<text x="21.1" y="404.3">NOTE FOR WIPRO PARI DESIGN -REF. ONLY</text>
<text x="45.7" y="408.8">WEAR DETAILS : NA</text>
</g>
<g font-size="3.9">
<text x="400" y="357.1">REVISION</text>
<text x="455.9" y="357.1">DESCRIPTION</text>
<text x="526.4" y="357.1">DATE</text>
<text x="540" y="357.1">DRN.BY</text>
<text x="357.8" y="383.3">RESERVED</text>
<text x="382.3" y="383.3">SPACE</text>
<text x="357.8" y="388.9">FOR</text>
<text x="357.8" y="394.5">CONTROLLED</text>
<text x="387.8" y="394.5">COPY</text>
<text x="357.8" y="400">STAMP</text>
</g>
<text font-size="3.6" x="476.6" y="376.1">CENTER LOCATOR BLOCK</text>
<text font-size="3.5" x="402.4" y="373.3">www.wipropari.com</text>
<g font-size="3.1">
<text x="565.1" y="353.5">LIMITS</text>
<text x="562" y="371.7">DRAWING TYPE</text>
<text x="437" y="372.3">DESCRIPTION</text>
<text x="436.5" y="380.8">SURFACE AREA</text>
<text x="453.3" y="380.8">SURFACE TREATMENT</text>
<text x="489.7" y="380.8">MACHINING</text>
<text x="509.5" y="380.8">DESIGN UNIT</text>
<text x="530.6" y="380.8">DESIGN UNIT CD.</text>
<text x="558" y="380.6">TEAM NO.</text>
<text x="570.3" y="380.7">SHEET SIZE</text>
<text x="575.6" y="386.1">A2</text>
<text x="436.4" y="391.1">REFERENCE DWG.</text>
<text x="437.8" y="395.5">DRN.BY</text>
<text x="451.4" y="395.4">CHKD.BY</text>
<text x="466.6" y="395.5">APPD.BY</text>
<text x="486.7" y="395.4">MATERIAL</text>
<text x="488.9" y="390.9">PART CLASS.</text>
<text x="515.6" y="390.9">HEAT TREATMENT</text>
<text x="519.6" y="395.9">DRG./PART CODE</text>
<text x="558.9" y="395.5">REV.</text>
<text x="571.4" y="395.6">SCALE</text>
<text x="484.3" y="404.2">NET WEIGHT-Kg</text>
<text x="571.4" y="404.7">SHEET</text>
</g>
<text font-size="3" x="579.5" y="230.1">°</text>
<g font-size="2.8">
<text x="299.1" y="332.1">3.2 ( 0.8 )</text>
<text x="560.4" y="357.7">Gen Tol.: IS 2102</text>
<text x="306.7" y="363.6">3.2 ( 0.8 )</text>
<text x="399.1" y="376.6">1.ALL DIMENSIONS ARE</text>
<text x="399" y="382.7">2.DO NOT SCALE</text>
<text x="399" y="388.7">3.IF IN DOUBT ,</text>
<text x="399" y="395.4">LOCATION :</text>
<text x="420.5" y="396">PUNE</text>
<text x="404.2" y="402">ALL RIGHTS OF REPRODUCTION &amp;</text>
<text x="437" y="401.2">03006330</text>
<text x="451.3" y="401.2">03004785</text>
<text x="466.3" y="401.2">03002882</text>
<text x="404.7" y="405.4">DISTRIBUTION ARE RESERVED</text>
</g>
<g font-size="2.7">
<text x="564.6" y="376.2">MACHINING</text>
<text x="399.9" y="379.7">IN mm</text>
<text x="399.7" y="385.7">DRAWING.</text>
<text x="436.9" y="385.4">31.26 in^2</text>
<text x="471.4" y="385.5">#</text>
<text x="498.9" y="385">#</text>
<text x="513.6" y="385.3">WPES</text>
<text x="537.3" y="385.1">0300</text>
<text x="559.7" y="385.1">PL-02</text>
<text x="399.7" y="391.8">ASK TEAM MEMBER</text>
<text x="474.6" y="391.2">---</text>
<text x="508.7" y="391.2">B</text>
<text x="560.6" y="391.1">---</text>
<text x="493.4" y="399.5">#</text>
<text x="572.8" y="399.7">1 : 1</text>
<text x="400.1" y="402.5">C</text>
<text x="436.6" y="408.7">08/07/2024</text>
<text x="450.9" y="408.8">08/07/2024</text>
<text x="466" y="408.9">08/07/2024</text>
<text x="489.6" y="408.5">0.28 kg</text>
<text x="571.4" y="408.7">1 OF 1</text>
</g>
<g font-size="2.5">
<text x="554.9" y="218.3">DEBURR AND REMOVE SHARP</text>
<text x="555.2" y="221">EDGES UNLESS SHARP EDGE</text>
<text x="556.1" y="227.1">UNSP.RADII</text>
<text x="556.8" y="223.8">REQUIREMENT SPECIFIED</text>
<text x="571.4" y="226.9">UNSP.CHF.</text>
<text x="559.2" y="229.9">0.5 R</text>
<text x="572.3" y="230.1">0.5 X 45</text>
<text x="559.8" y="238">UP TO 10</text>
<text x="576.1" y="238.1">±1.5°</text>
<text x="558.5" y="242.2">10 UP TO 50</text>
<text x="575.5" y="242.3">±0°50'</text>
<text x="557.4" y="250.7">120 UP TO 400</text>
<text x="557.9" y="246.5">50 UP TO 120</text>
<text x="575.5" y="250.7">±0°15'</text>
<text x="575.5" y="246.5">±0°25'</text>
<text x="558.7" y="259.4">0.5 UP TO 3</text>
<text x="559.5" y="263.7">3 UP TO 6</text>
<text x="576.6" y="263.6">±0.2</text>
<text x="576.6" y="259.4">±0.1</text>
<text x="559" y="267.9">6 UP TO 30</text>
<text x="576.6" y="267.9">±0.5</text>
<text x="557.8" y="272.2">30 UP TO 120</text>
<text x="576.6" y="272.2">±0.8</text>
<text x="556.9" y="280.7">315 UP TO 1000</text>
<text x="557.3" y="276.4">120 UP TO 315</text>
<text x="576.6" y="276.4">±1.2</text>
<text x="577.7" y="280.7">±2</text>
<text x="556.4" y="284.9">1000 UP TO 2000</text>
<text x="577.6" y="284.9">±3</text>
<text x="558.9" y="289.2">OVER 2000</text>
<text x="577.7" y="289.3">±4</text>
<text x="560" y="297.9">UP TO 10</text>
<text x="577.1" y="297.9">±1°</text>
<text x="558.5" y="302.1">10 UP TO 50</text>
<text x="575.5" y="302.1">±0°30'</text>
<text x="557.4" y="310.6">120 UP TO 400</text>
<text x="558.2" y="306.3">50 UP TO 120</text>
<text x="575.5" y="310.6">±0°10'</text>
<text x="575.5" y="306.4">±0°20'</text>
<text x="558.8" y="319.2">0.5 UP TO 3</text>
<text x="559.4" y="323.4">3 UP TO 6</text>
<text x="576.6" y="319.2">±0.1</text>
<text x="576.6" y="323.5">±0.1</text>
<text x="558.9" y="327.7">6 UP TO 30</text>
<text x="576.7" y="327.7">±0.2</text>
<text x="557.8" y="332">30 UP TO 120</text>
<text x="576.6" y="332">±0.3</text>
<text x="417.3" y="340.8">DIMENSION CORRECTED (25 mm WAS 22 mm) &amp; O 6-H7 ADDED</text>
<text x="525.3" y="341">08/07/2024</text>
<text x="540.2" y="341.2">03006330</text>
<text x="556.8" y="340.5">315 UP TO 1000</text>
<text x="557.3" y="336.3">120 UP TO 315</text>
<text x="576.6" y="336.3">±0.5</text>
<text x="576.6" y="340.5">±0.8</text>
<text x="415.9" y="346.4">M6 TAP REMOVED &amp; DIA.6 MM HOLE DEPTH CHANGED TO 15MM WAS 20MM</text>
<text x="524.7" y="346.5">28/06/2024</text>
<text x="541" y="346.4">03005829</text>
<text x="556.2" y="344.7">1000 UP TO 2000</text>
<text x="576.6" y="344.7">±1.2</text>
<text x="415.2" y="351.5">DIMENSION ADDED</text>
<text x="524.1" y="351.3">24/02/2024</text>
<text x="540.6" y="351.4">03006810</text>
<text x="558.9" y="349">OVER 2000</text>
<text x="577.6" y="349">±2</text>
</g>
<g font-size="2.4">
<text x="7.7" y="382.7" transform="rotate(-90 7.7 382.7)">Uploading\2022-23\P23Y5\P23Y5B011005.dft</text>
<text x="7.7" y="409.8" transform="rotate(-90 7.7 409.8)">\\srv01043\ExDM</text>
</g>
<g font-size="2.1">
<text x="558.5" y="232.4">UNSPECIFIED TOL.(FAB)</text>
<text x="559.5" y="234.7">FOR ANGULAR IN mm.</text>
<text x="558.6" y="253.9">UNSPECIFIED TOL.(FAB)</text>
<text x="560.7" y="256.3">FOR LINEAR IN mm.</text>
<text x="558.7" y="292.3">UNSPECIFIED TOL.(M/C)</text>
<text x="559.6" y="294.7">FOR ANGULAR IN mm.</text>
<text x="558.7" y="313.7">UNSPECIFIED TOL.(M/C)</text>
<text x="560.6" y="316.1">FOR LINEAR IN mm.</text>
</g>
</svg>
